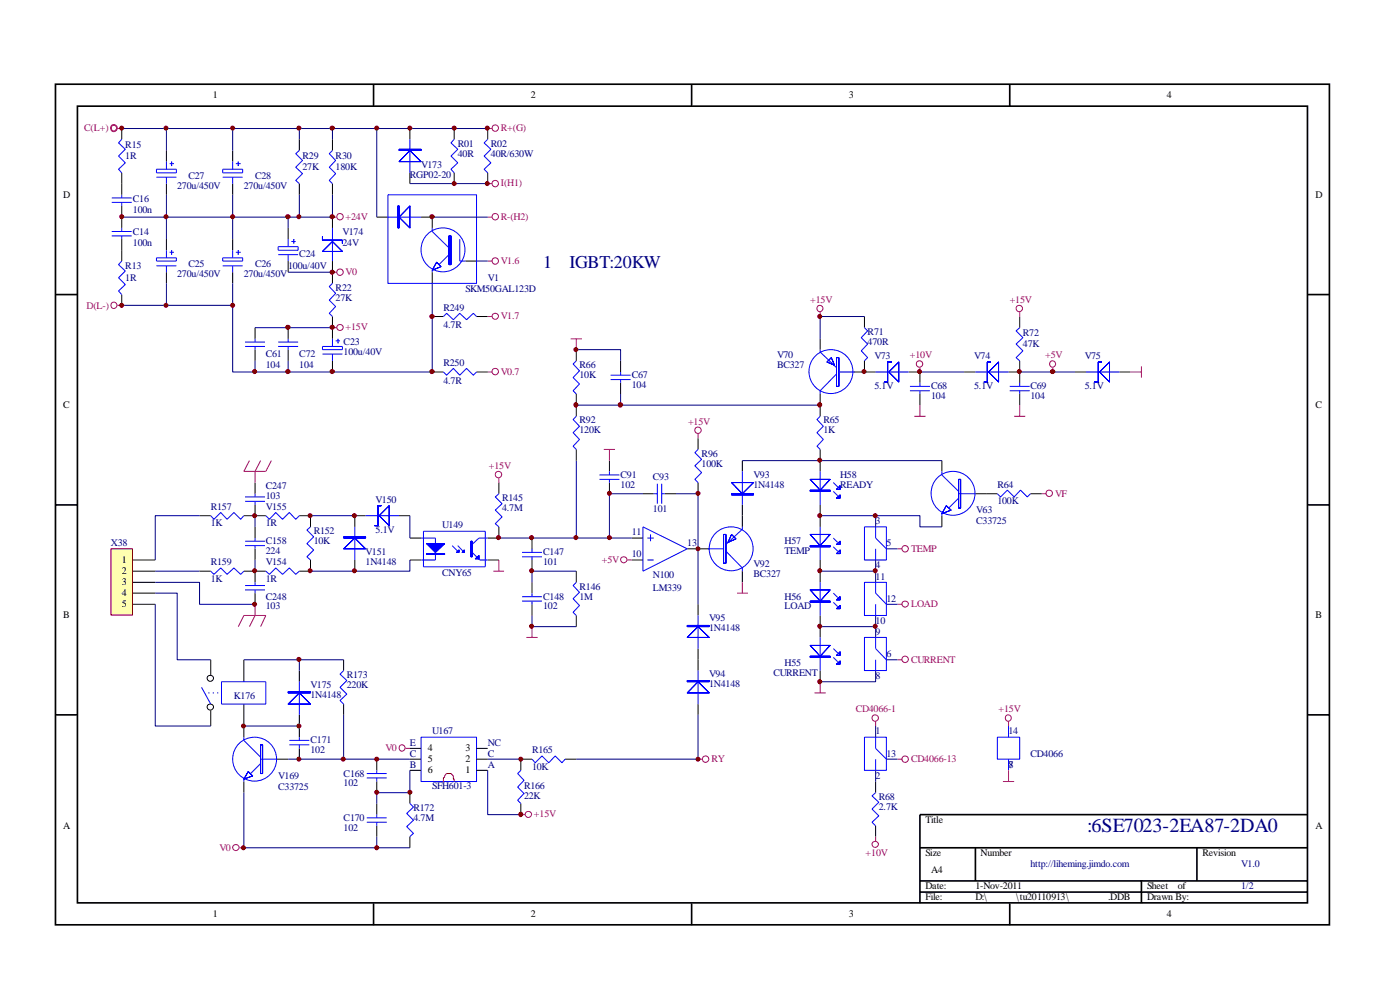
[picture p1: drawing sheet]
<svg xmlns="http://www.w3.org/2000/svg" width="297mm" height="210mm" viewBox="0 0 297 210" stroke-linecap="round" stroke-linejoin="round" font-family="sans-serif">
<g fill="none" stroke="#000" stroke-width=".35">
<path d="M11.8 17.9h270.2v178.3h-270.2zM79.2 17.9v4.6M146.7 17.9v4.6M214.2 17.9v4.6M16.4 22.5h261v169h-261zM11.8 62.5h4.6M277.5 62.5h4.6M11.8 107.1h4.6M277.5 107.1h4.6M11.8 151.6h4.6M277.5 151.6h4.6M195.2 179.8h82.3"/>
<path d="M206.9 179.8v7.1M253.9 179.8v7.1M277.5 172.8h-82.3v18.8M79.2 191.6v4.7M146.7 191.6v4.7M195.2 186.9h82.3M195.2 189.2h82.3M214.2 191.6v4.7M242.1 186.9v4.7"/>
</g>
<circle cx="24.1" cy="27.2" r=".66" fill="none" stroke="#a1006a" stroke-width=".35"/>
<g fill="none" stroke="#a1006a" stroke-width=".21">
<path d="M24.9 27.3h.9M103.5 27.3h.9M103.5 38.9h.9M70.5 57.7h1M70.5 46.1h1M103.5 46.1h.9M103.5 55.4h.9M24.9 64.8h.9M70.5 69.5h1M103.5 67.1h.9"/>
<circle cx="105.1" cy="38.9" r=".68"/>
<circle cx="105.1" cy="27.2" r=".68"/>
<circle cx="72.1" cy="46" r=".68"/>
<circle cx="72.1" cy="57.7" r=".68"/>
<circle cx="105.1" cy="46" r=".68"/>
<circle cx="105.1" cy="55.4" r=".68"/>
<circle cx="24.1" cy="64.7" r=".66"/>
<circle cx="72.2" cy="69.5" r=".66"/>
<circle cx="105.1" cy="67.1" r=".66"/>
</g>
<g fill="none" stroke="#000" stroke-width=".21">
<path d="M25.8 27.3v2.2M25.8 36.7v4.6M35.3 31.9v2.4M35.3 38.9v2.4M49.4 31.9v2.4M49.4 38.9v2.4M63.5 29.5v2.4M63.5 38.9v2.4M70.5 29.5v2.4M70.5 38.9v2.4M87 27.3v2.2M87 36.7v2.2"/>
<path d="M96.4 27.3v2.2M96.4 36.7v2.2M103.5 27.3v2.2M103.5 36.7v2.2M25.8 43.7v4.6M25.8 50.7v4.7M35.3 50.7v2.4M35.3 57.7v2.4M49.4 50.7v2.4M49.4 57.7v2.4M61.1 48.3v2.4M61.1 55.4v2.3"/>
<path d="M70.5 46.1v2.2M70.5 55.4v4.7M79.9 46.1h2.4M89.3 46.1h2.4v2.2M91.7 57.7v2.4M98.7 55.4h2.4M25.8 62.5v2.3M70.5 67.1v4.8M70.5 76.5v2.4M91.7 67.1h2.4M101.1 67.1h2.4"/>
</g>
<g fill="none" stroke="#00f" stroke-width=".21">
<path d="M25.8 29.5l-.7 .8 1.5 1.4-1.5 1.4 1.5 1.4-1.5 1.4 .7 .8M33.2 35.9h4.2v.8h-4.2zM33.2 37.6h4.2M35.3 34.3v1.6M35.3 37.6v1.3M36 34.7h.9M36.4 34.3v.9M47.2 37.6h4.3M47.2 35.9h4.3v.8h-4.3zM49.4 34.3v1.6M49.4 37.6v1.3M50 34.7h1.1"/>
<path d="M50.5 34.3v.9M63.5 31.9l-.8 .7 1.5 1.4-1.5 1.5 1.5 1.3-1.5 1.5 .8 .6M70.5 31.9l-.7 .7 1.4 1.4-1.4 1.5 1.4 1.3-1.4 1.5 .7 .6M87 29.5v7.2M96.4 29.5l-.7 .8 1.4 1.4-1.4 1.4 1.4 1.4-1.4 1.4 .7 .8M103.5 29.5l-.8 .8 1.4 1.4-1.4 1.4 1.4 1.4-1.4 1.4 .8 .8M23.7 49.1h4.2M23.7 50h4.2M23.7 42h4.2M23.7 42.9h4.2M25.8 55.4l-.7 .7 1.5 1.4-1.5 1.4 1.5 1.5-1.5 1.3 .7 .8M25.8 41.3v.7"/>
<path d="M25.8 42.9v.8M25.8 48.3v.8M25.8 50v.7M33.2 54.7h4.2v.7h-4.2zM33.2 56.4h4.2M35.3 53.1v1.6M35.3 56.4v1.3M36 53.5h.9M36.4 53.1v.9M47.2 56.4h4.3M47.2 54.7h4.3v.7h-4.3zM49.4 53.1v1.6"/>
<path d="M49.4 56.4v1.3M50 53.5h1.1M50.5 53.1v.9M59 52.3h4.2v.8h-4.2zM59 54h4.2M61.1 50.7v1.6M61.1 54v1.4M61.8 51.2h.9M62.3 50.7v.9M70.5 48.3v7.1M82.3 41.3h18.8v18.8h-18.8zM82.3 46.1h7"/>
<path d="M91.7 48.3v.8l3.5 3.5M91.7 57.3v.4M95.2 54l-2.1 2.1M97.5 50.7v4.7h1.2M68.4 73.5h4.2v.7h-4.2zM68.4 75.1h4.2M70.5 60.1l-.7 .7 1.4 1.4-1.4 1.5 1.4 1.3-1.4 1.5 .7 .6M70.5 71.9v1.6M70.5 75.1v1.4M71.2 72.3h.9M71.7 71.9v.9M94.1 67.1l.6-.6 1.5 1.3 1.3-1.3 1.5 1.3 1.4-1.3 .7 .6"/>
<circle cx="94" cy="53" r="4.7"/>
</g>
<g fill="none" stroke="#000080" stroke-width=".21">
<path d="M25.8 27.3h44.7v2.2M35.3 27.3v4.6M49.4 27.3v4.6M63.5 27.3v2.2M70.5 27.3h33M79.9 27.3v18.8M87 38.9h16.5M35.3 41.3v9.4M49.4 41.3v9.4M61.1 46.1v2.2M61.1 57.7h9.4M63.5 41.3v4.8"/>
<path d="M70.5 41.3v4.8h-44.7M91.7 46.1h11.8M101.1 55.4h2.4M35.3 60.1v4.7M49.4 60.1v4.7h-23.6M91.7 60.1v18.8h-42.3v-14.1"/>
</g>
<circle cx="63.4" cy="46" r=".42" fill="#800000" stroke="#800000" stroke-width=".21"/>
<g fill="#800000" stroke="#800000" stroke-width=".21">
<circle cx="35.2" cy="46" r=".42"/>
<circle cx="49.4" cy="46" r=".42"/>
<circle cx="35.2" cy="64.8" r=".42"/>
<circle cx="35.2" cy="27.2" r=".42"/>
<circle cx="49.4" cy="27.2" r=".42"/>
<circle cx="63.4" cy="27.2" r=".42"/>
<circle cx="25.8" cy="46" r=".42"/>
<circle cx="61.1" cy="46" r=".45"/>
<circle cx="70.5" cy="57.7" r=".45"/>
<circle cx="49.4" cy="64.8" r=".42"/>
<circle cx="70.5" cy="27.2" r=".45"/>
<circle cx="96.4" cy="27.2" r=".42"/>
<circle cx="87" cy="27.2" r=".42"/>
<circle cx="96.4" cy="38.9" r=".42"/>
<circle cx="70.5" cy="46" r=".45"/>
<circle cx="79.9" cy="27.2" r=".42"/>
<circle cx="70.5" cy="78.8" r=".45"/>
<circle cx="91.7" cy="67.1" r=".45"/>
<circle cx="91.7" cy="46" r=".45"/>
</g>
<g fill="#00f" stroke="#00f" stroke-width=".21">
<path d="M68.4 50.2v.8h4.2v.6v-.6h-4.2zM68.4 50.2v.8h4.2v.6v-.6h-4.2z" fill-rule="evenodd"/>
<path d="M70.5 51.2l2.1 2.1h-4.2zM70.5 51.2l2.1 2.1h-4.2z" fill-rule="evenodd"/>
<path d="M95.2 50v6.1h.5v-6.1zM95.2 50v6.1h.5v-6.1z" fill-rule="evenodd"/>
<path d="M92.6 55.6l1 1-1.9 .7zM92.6 55.6l1 1-1.9 .7z" fill-rule="evenodd"/>
<path d="M84.4 43.7v4.6h.3v-4.6zM84.4 43.7v4.6h.3v-4.6z" fill-rule="evenodd"/>
<path d="M87 43.7v4.6l-2.3-2.2zM87 43.7v4.6l-2.3-2.2z" fill-rule="evenodd"/>
<path d="M84.7 31.7v.2h4.6v-.2zM84.7 31.7v.2h4.6v-.2z" fill-rule="evenodd"/>
<path d="M87 31.9l2.3 2.4h-4.6zM87 31.9l2.3 2.4h-4.6z" fill-rule="evenodd"/>
</g>
<path d="M23.6 116.5h4.4v13.9h-4.4z" fill="#ffffb0"/>
<path d="M23.5 116.4h4.6v14.1h-4.6z" fill="none" stroke="#800000" stroke-width=".21"/>
<g fill="none" stroke="#000" stroke-width=".21">
<path d="M54.1 69.5v2.4M54.1 74.2v2.3M61.1 69.5v2.4M61.1 74.2v2.3M91.7 78.9h2.4M101.1 78.9h2.4M122.3 74.2v2.3M131.7 76.5v2.4M174 71.9v2.3M181 78.9h4.8M183.4 67.1v2.4M183.4 76.5v2.4"/>
<path d="M192.8 78.9h2.4v2.3M204.6 78.9h2.3M214 78.9h2.3M216.3 67.1v2.4M216.3 76.5v4.7M228.1 78.9h2.3M237.5 78.9h2.3M122.3 83.6v4.7M122.3 95.3v2.4M129.3 97.7v2.3M131.7 81.2v2.4M148.1 93v2.3"/>
<path d="M157.5 97.7v2.3M174 83.6v4.7M174 95.3v4.7M195.2 83.6v2.3M199.8 97.7v2.3M216.3 83.6v2.3M28.2 118.8h4.7M42.3 109.4h2.4M51.7 109.4h4.7M54.1 102.4v2.3M54.1 107.1v2.3M54.1 111.8v2.3"/>
<path d="M54.1 116.4v2.4M63.5 109.4h2.4v2.4M65.9 118.8v2.4h-2.4M75.3 118.8v2.4M77.6 109.4h-2.3v2.4M84.7 109.4h2.3M87 118.8h2.3M87 114.1h2.3M103.5 118.8h2.3M105.8 111.8v2.3h-2.3M105.8 102.4v2.3M112.9 114.1v2.3"/>
<path d="M112.9 118.8v2.4M129.3 102.4v2.3M134 118.8h2.4M134 114.1h2.4M136.4 104.7h2.3M141.1 104.7h2.3M145.8 116.4h4.7M148.1 102.4v2.3M157.5 107.1v4.7M174 107.1v4.7M174 118.8v4.7M199.8 109.4v2.4"/>
<path d="M206.9 104.7h4.7M218.6 104.7h2.4M28.2 121.2h4.7M28.2 123.5h4.7M28.2 125.8h4.7M28.2 128.2h4.7M42.3 121.2h2.4M44.7 140v3.3M51.7 121.2h4.7M51.7 140v4.6M54.1 121.2v2.3M54.1 125.8v2.4"/>
<path d="M72.9 140v2.2M112.9 123.5v2.3M112.9 128.2v2.4M122.3 121.2v2.3M122.3 130.6v2.3M148.1 128.2v2.4M148.1 137.6v4.6M157.5 121.2v2.3M174 130.6v4.6M44.7 150.7v3.3M51.7 149.4v7M63.5 142.2v2.4"/>
<path d="M63.5 151.6v4.8M63.5 158.7v2.3M72.9 149.4v2.2M87 158.7h2.3M101.1 158.7h2.4M148.1 149.4v2.2M174 142.2v2.4M51.7 165.8v2.3M58.8 161h2.3M79.9 161v2.4M79.9 165.8v2.3M79.9 170.4v2.4"/>
<path d="M79.9 175.2v2.3M87 163.4h2.3M87 161h2.3M87 168.1v2.3M87 177.5v2.3M101.1 163.4h2.4M101.1 161h2.4M110.5 170.4v2.4M112.9 161h-2.4v2.4M119.9 161h2.4M185.8 165.8v2.3M185.8 175.2v2.3"/>
<circle cx="44.6" cy="143.9" r=".66"/>
<circle cx="44.6" cy="150" r=".66"/>
</g>
<g fill="none" stroke="#00f" stroke-width=".21">
<path d="M52 72.6h4.2M52 73.5h4.2M54.1 71.9v.7M54.1 73.5v.7M59 72.6h4.2M59 73.5h4.2M61.1 71.9v.7M61.1 73.5v.7M94.1 78.9l.6 .7 1.5-1.5 1.3 1.5 1.5-1.5 1.4 1.5 .7-.7M122.3 76.5l-.7 .7 1.3 1.5-1.3 1.4 1.3 1.3-1.3 1.5 .7 .7M129.5 79.6h4.3M131.7 78.9v.7"/>
<path d="M174 74.2v.5l3.5 3.3M177.5 79.3l-3.5 3.6v.7M178 78.9h3.3M183.4 69.5l.7 .7-1.4 1.4 1.4 1.4-1.4 1.4 1.4 1.5-.7 .6M185.8 78.9h7M206.9 78.9h7.1M216.3 69.5l-.7 .7 1.4 1.4-1.4 1.4 1.4 1.4-1.4 1.5 .7 .6M230.4 78.9h7.1M122.3 88.3l-.7 .7 1.3 1.4-1.3 1.4 1.3 1.4-1.3 1.5 .7 .6M129.3 100v.8M129.5 80.5h4.3M131.7 80.5v.7"/>
<path d="M148.1 95.3l-.7 .7 1.4 1.5-1.4 1.3 1.4 1.4-1.4 1.5 .7 .7M157.5 100v7.1M174 88.3l-.7 .7 1.4 1.4-1.4 1.4 1.4 1.4-1.4 1.5 .7 .6M174 100v7.1M193 82h4.3M193 82.9h4.3M195.2 81.2v.8M195.2 82.9v.7M199.8 100v.8l3.6 3.4M214.2 82h4.2M214.2 82.9h4.2M216.3 81.2v.8"/>
<path d="M216.3 82.9v.7M44.7 109.4l.7 .8 1.4-1.5 1.4 1.5 1.4-1.5 1.5 1.5 .6-.8M52 114.8h4.2M52 115.7h4.2M52 105.4h4.2M52 106.3h4.2M54.1 104.7v.7M54.1 106.3v.8M54.1 114.1v.7M54.1 115.7v.7M56.4 109.4l.7 .8 1.4-1.5 1.4 1.5 1.5-1.5 1.3 1.5 .8-.8M65.9 111.8l-.8 .6 1.4 1.5-1.4 1.4 1.4 1.4-1.4 1.4 .8 .7"/>
<path d="M75.3 111.8v7M77.6 109.4h7.1M89.3 114.1h3.1v4.7h-3.1M89.8 112.7h13.2v7.5h-13.2zM95.9 115.7l1.5 1.5M97.1 115.7l1.4 1.5M100.2 117.2l1.6 1.6h1.7M103.5 114.1h-1.9l-1.4 1.4M105.8 104.7l-.7 .7 1.4 1.4-1.4 1.4 1.4 1.4-1.4 1.5 .7 .7M110.7 117.2h4.3M110.7 118.1h4.3M112.9 116.4v.8"/>
<path d="M112.9 118.1v.7M127.2 100.8h4.2M127.2 101.7h4.2M129.3 101.7v.7M136.4 111.8l9.4 4.6-9.4 4.8zM137.3 118.8h1.4M137.3 114.1h1.4M138 113.4v1.4M138.7 104.7h.7M139.4 102.6v4.2M140.4 104.7h.7M140.4 102.6v4.2"/>
<path d="M150.2 116.4h3.3M154 116.9l3.5 3.6v.7M157.5 111.8v.5l-3.5 3.2M174 111.8v7M176.8 104.2l.9 1M176.8 102.4l.9 .9M176.8 116l.9 .9M176.8 114.1l.9 1M183.4 111.8h4.6v7h-4.6zM185.8 111.8v2.3l2.2 2.3M185.8 116.4v2.4M199.8 109v.4"/>
<path d="M203.4 104.7h3.5M203.4 105.7l-2.1 2.1M211.6 104.7l.7 .7 1.4-1.4 1.4 1.4 1.4-1.4 1.4 1.4 .7-.7M44.7 121.2l.7 .6 1.4-1.3 1.4 1.3 1.4-1.3 1.5 1.3 .6-.6M52 124.2h4.2M52 125.1h4.2M54.1 123.5v.7M54.1 125.1v.7M56.4 121.2l.7 .6 1.4-1.3 1.4 1.3 1.5-1.3 1.3 1.3 .8-.6M110.7 126.6h4.3M110.7 127.5h4.3M112.9 125.8v.8"/>
<path d="M112.9 127.5v.7M122.3 123.5l-.7 .7 1.3 1.4-1.3 1.4 1.3 1.4-1.3 1.5 .7 .7M148.1 130.6v7M174 123.5v7.1M174 135.2v7M176.8 127.8l.9 .9M176.8 125.8l.9 .9M176.8 139.4l.9 1M176.8 137.6l.9 .9M183.4 123.5h4.6v7.1h-4.6zM183.4 135.2h4.6v7h-4.6zM185.8 123.5v2.3l2.2 2.4"/>
<path d="M185.8 128.2v2.4M185.8 135.2v2.4l2.2 2.4M185.8 140v2.2M42.8 145.8l1.9 3.6M44.2 147h.2M45.1 147h.3M46.1 147h.2M47 144.6h9.4v4.8h-9.4zM51.7 156.4v.7l3.6 3.5M61.4 157.1h4.2M61.4 158h4.2M63.5 144.6v7"/>
<path d="M63.5 156.4v.7M63.5 158v.7M72.9 142.2l-.8 .8 1.5 1.4-1.5 1.4 1.5 1.4-1.5 1.4 .8 .8M89.3 156.4h11.8v9.4h-11.8zM148.1 142.2v7.2M183.4 156.4h4.6v7h-4.6zM185.8 156.4v2.3l2.2 2.3M211.6 156.4h4.7v4.6h-4.7zM214 154v2.4M51.7 165.3v.5M55.3 162l-2.1 2.1M55.3 161h3.5"/>
<path d="M77.8 173.5h4.2M77.8 174.4h4.2M77.8 164.1h4.2M77.8 165h4.2M79.9 163.4v.7M79.9 165v.8M79.9 172.8v.7M79.9 174.4v.8M87 170.4l.7 .8-1.4 1.4 1.4 1.4-1.4 1.3 1.4 1.5-.7 .7M110.5 163.4l-.7 .7 1.4 1.4-1.4 1.5 1.4 1.3-1.4 1.5 .7 .6M112.9 161l.6 .8 1.5-1.4 1.4 1.4 1.4-1.4 1.4 1.4 .7-.8M185.8 168.1l-.8 .7 1.4 1.4-1.4 1.4 1.4 1.5-1.4 1.3 .8 .8"/>
<path d="M185.8 161v2.4M214 161v2.4"/>
<circle cx="176.3" cy="78.8" r="4.7"/>
<circle cx="155.1" cy="116.4" r="4.7"/>
<circle cx="202.2" cy="104.6" r="4.7"/>
<circle cx="54" cy="161" r="4.7"/>
</g>
<path d="M90.5 115.3h3.8l-1.9 1.9zM90.5 115.3h3.8l-1.9 1.9z" fill="#00f" stroke="#00f" stroke-width=".21"/>
<g fill="#00f" stroke="#00f" stroke-width=".21">
<path d="M90.5 117.4h3.8v.2h-3.8zM90.5 117.4h3.8v.2h-3.8z" fill-rule="evenodd"/>
<path d="M98.5 116.7l-.5 .5h.5zM98.5 116.7l-.5 .5h.5z" fill-rule="evenodd"/>
<path d="M96.9 117.2h.5v-.5zM96.9 117.2h.5v-.5z" fill-rule="evenodd"/>
<path d="M99.9 114.8v3.3h.3v-3.3zM99.9 114.8v3.3h.3v-3.3z" fill-rule="evenodd"/>
<path d="M100.8 118.5l.8-.6v.6zM100.8 118.5l.8-.6v.6z" fill-rule="evenodd"/>
<path d="M80.2 107.3h.7h-.7v4.2h-.7h.7zM80.2 107.3h.7h-.7v4.2h-.7h.7z" fill-rule="evenodd"/>
<path d="M80.4 109.4l2.1-2.1v4.2zM80.4 109.4l2.1-2.1v4.2z" fill-rule="evenodd"/>
<path d="M72.9 113.9v.2h4.7v-.2zM72.9 113.9v.2h4.7v-.2z" fill-rule="evenodd"/>
<path d="M72.9 116.4l2.4-2.3 2.3 2.3zM72.9 116.4l2.4-2.3 2.3 2.3z" fill-rule="evenodd"/>
<path d="M55.3 158v6.1h.4v-6.1zM55.3 158v6.1h.4v-6.1z" fill-rule="evenodd"/>
<path d="M52.7 163.7l.9 .9-1.9 .7zM52.7 163.7l.9 .9-1.9 .7z" fill-rule="evenodd"/>
<path d="M61.1 146.7v.3h4.8v-.3zM61.1 146.7v.3h4.8v-.3z" fill-rule="evenodd"/>
<path d="M63.5 147l2.4 2.4h-4.8zM63.5 147l2.4 2.4h-4.8z" fill-rule="evenodd"/>
<path d="M153.5 113.4v6.1h.5v-6.1zM153.5 113.4v6.1h.5v-6.1z" fill-rule="evenodd"/>
<path d="M155.2 113.4l.9 .9-1.7 .8zM155.2 113.4l.9 .9-1.7 .8z" fill-rule="evenodd"/>
<path d="M145.8 132.7v.2h4.7v-.2zM145.8 132.7v.2h4.7v-.2z" fill-rule="evenodd"/>
<path d="M145.8 135.2l2.3-2.3 2.4 2.3zM145.8 135.2l2.3-2.3 2.4 2.3z" fill-rule="evenodd"/>
<path d="M145.8 144.4v.2h4.7v-.2zM145.8 144.4v.2h4.7v-.2z" fill-rule="evenodd"/>
<path d="M148.1 144.6l2.4 2.4h-4.7zM148.1 144.6l2.4 2.4h-4.7z" fill-rule="evenodd"/>
<path d="M155.2 104.7v.3h4.7v-.3zM155.2 104.7v.3h4.7v-.3z" fill-rule="evenodd"/>
<path d="M155.2 102.4h4.7l-2.4 2.3zM155.2 102.4h4.7l-2.4 2.3z" fill-rule="evenodd"/>
<path d="M171.9 101.7h4.2l-2.1 2.3zM171.9 101.7h4.2l-2.1 2.3z" fill-rule="evenodd"/>
<path d="M171.9 104h4.2v.2h-4.2zM171.9 104h4.2v.2h-4.2z" fill-rule="evenodd"/>
<path d="M177.5 105.7l.7-.7v.7zM177.5 105.7l.7-.7v.7z" fill-rule="evenodd"/>
<path d="M177.5 103.8l.7-.8v.8zM177.5 103.8l.7-.8v.8z" fill-rule="evenodd"/>
<path d="M171.9 113.4h4.2l-2.1 2.3zM171.9 113.4h4.2l-2.1 2.3z" fill-rule="evenodd"/>
<path d="M171.9 115.7h4.2v.3h-4.2zM171.9 115.7h4.2v.3h-4.2z" fill-rule="evenodd"/>
<path d="M178.2 116.7v.7h-.7zM178.2 116.7v.7h-.7z" fill-rule="evenodd"/>
<path d="M177.5 115.5l.7-.7v.7zM177.5 115.5l.7-.7v.7z" fill-rule="evenodd"/>
<path d="M171.9 125.1h4.2l-2.1 2.4zM171.9 125.1h4.2l-2.1 2.4z" fill-rule="evenodd"/>
<path d="M171.9 127.5h4.2v.3h-4.2zM171.9 127.5h4.2v.3h-4.2z" fill-rule="evenodd"/>
<path d="M177.5 129.1l.7-.7v.7zM177.5 129.1l.7-.7v.7z" fill-rule="evenodd"/>
<path d="M177.5 127.3l.7-.7v.7zM177.5 127.3l.7-.7v.7z" fill-rule="evenodd"/>
<path d="M171.9 136.9h4.2l-2.1 2.3zM171.9 136.9h4.2l-2.1 2.3z" fill-rule="evenodd"/>
<path d="M171.9 139.2h4.2v.2h-4.2zM171.9 139.2h4.2v.2h-4.2z" fill-rule="evenodd"/>
<path d="M177.5 140.9l.7-.7v.7zM177.5 140.9l.7-.7v.7z" fill-rule="evenodd"/>
<path d="M178.2 138.3v.7h-.7zM178.2 138.3v.7h-.7z" fill-rule="evenodd"/>
<path d="M177.5 75.9v6.1h.5v-6.1zM177.5 75.9v6.1h.5v-6.1z" fill-rule="evenodd"/>
<path d="M175.4 76.8l1.6 .7-.6-1.6zM175.4 76.8l1.6 .7-.6-1.6z" fill-rule="evenodd"/>
<path d="M188.3 76.8h.8h-.8v4.2h-.7h.7zM188.3 76.8h.8h-.8v4.2h-.7h.7z" fill-rule="evenodd"/>
<path d="M188.6 78.9l2.1-2.1v4.2zM188.6 78.9l2.1-2.1v4.2z" fill-rule="evenodd"/>
<path d="M209.5 76.8h.6h-.6v4.2h-.7h.7zM209.5 76.8h.6h-.6v4.2h-.7h.7z" fill-rule="evenodd"/>
<path d="M209.7 78.9l2.1-2.1v4.2zM209.7 78.9l2.1-2.1v4.2z" fill-rule="evenodd"/>
<path d="M233 76.8h.7h-.7v4.2h-.8h.8zM233 76.8h.7h-.7v4.2h-.8h.8z" fill-rule="evenodd"/>
<path d="M233.3 78.9l2.1-2.1v4.2zM233.3 78.9l2.1-2.1v4.2z" fill-rule="evenodd"/>
<path d="M203.4 101.7v6.1h.4v-6.1zM203.4 101.7v6.1h.4v-6.1z" fill-rule="evenodd"/>
<path d="M200.7 107.3l1.1 .9-2 .8zM200.7 107.3l1.1 .9-2 .8z" fill-rule="evenodd"/>
</g>
<g fill="none" stroke="#000080" stroke-width=".21">
<path d="M54.1 76.5v2.4M54.1 69.5h16.4M61.1 76.5v2.4M122.3 74.2h9.4v2.3M183.4 67.1h-9.4v4.8M195.2 78.9h9.4M216.3 78.9h11.8M122.3 85.9h51.7M122.3 97.7v16.4M131.7 83.6v2.3M157.5 97.7h42.3M42.3 109.4h-9.4v9.4"/>
<path d="M54.1 109.4v2.4M54.1 118.8v2.4M65.9 109.4h9.4M87 118.8v2.4h-21.1M87 109.4v4.7M105.8 114.1h23.5M136.4 104.7h-7.1v9.4h4.7M143.4 104.7h4.7v23.5M174 109.4h11.8M185.8 109.4h9.4v2.4h4.6M185.8 109.4v2.4M185.8 118.8v4.7"/>
<path d="M188 116.4h2.4M32.9 123.5h9.4v4.7h11.8M32.9 125.8h4.7v14.2h7.1M32.9 128.2v25.8h11.8M32.9 121.2h9.4M51.7 140h11.8v2.2M63.5 140h9.4M112.9 130.6v2.3h9.4M122.3 121.2h-9.4v2.3M174 121.2h11.8M174 132.9h11.8M185.8 130.6v4.6"/>
<path d="M188 140h2.4M188 128.2h2.4M51.7 154h11.8M72.9 151.6v9.4M148.1 151.6v9.4h-25.8M185.8 142.2v2.4h-11.8M185.8 154v2.4M51.7 168.1v11.7h35.3M61.1 161h25.9M79.9 177.5v2.3M87 163.4v4.7h-7.1v2.3M103.5 163.4v9.4h7"/>
<path d="M103.5 161h7M185.8 163.4v2.4M188 161h2.4"/>
</g>
<g fill="none" stroke="#a1006a" stroke-width=".21">
<path d="M103.5 78.9h.9M121.1 71.9h2.3M122.3 71.9v2.3M174 66.2v.9M195.2 78v.9M216.3 66.2v.9M223.4 78v.9M239.8 78.9h2.3M242.1 77.7v2.4M52.9 97.7l-1.2 2.3h4.7l1.2-2.3M55.3 97.7l-1.2 2.3v2.4M128.1 95.3h2.4"/>
<path d="M129.3 95.3v2.4M148.1 92v1M194 88.3h2.3M195.2 85.9v2.4M215.1 88.3h2.4M216.3 85.9v2.4M105.8 101.4v1M105.8 118.8v2.4M133.1 118.8h.9M190.4 116.4h.9M221 104.7h.9M50.5 132.9l1.2-2.3h4.7l-1.1 2.3"/>
<path d="M54.1 128.2v2.4l-1.2 2.3M104.6 121.2h2.3M111.7 135.2h2.3M112.9 132.9v2.3M156.4 125.8h2.3M157.5 123.5v2.3M190.4 128.2h.9M190.4 140h.9M86 158.7h1M172.8 147h2.4M174 144.6v2.4M185.8 153.1v.9"/>
<path d="M214 153.1v.9M50.8 179.8h.9M110.5 172.8h.9M148.1 161h.9M185.8 177.5v1M190.4 161h.9M212.8 165.8h2.3M214 163.4v2.4"/>
<circle cx="105.1" cy="78.8" r=".68"/>
<circle cx="173.9" cy="65.4" r=".66"/>
<circle cx="195.1" cy="77.2" r=".68"/>
<circle cx="216.2" cy="65.4" r=".68"/>
<circle cx="223.3" cy="77.2" r=".66"/>
<circle cx="148.1" cy="91.3" r=".68"/>
<circle cx="105.7" cy="100.7" r=".68"/>
<circle cx="132.3" cy="118.7" r=".66"/>
<circle cx="192" cy="116.4" r=".68"/>
<circle cx="222.6" cy="104.6" r=".68"/>
<circle cx="192" cy="139.9" r=".68"/>
<circle cx="192" cy="128.1" r=".66"/>
<circle cx="85.3" cy="158.6" r=".66"/>
<circle cx="185.7" cy="152.3" r=".68"/>
<circle cx="213.9" cy="152.3" r=".66"/>
<circle cx="50.1" cy="179.8" r=".66"/>
<circle cx="112.1" cy="172.8" r=".66"/>
<circle cx="149.7" cy="161" r=".68"/>
<circle cx="185.7" cy="179.1" r=".66"/>
<circle cx="192" cy="161" r=".68"/>
</g>
<path d="M94.1 165.8v-.8l.2-.2a.99 .99 0 0 1 .9-.8 .99 .99 0 0 1 1 .6l.2 1.2" fill="none" stroke="#f00" stroke-width=".21"/>
<g fill="#800000" stroke="#800000" stroke-width=".21">
<circle cx="70.5" cy="69.4" r=".45"/>
<circle cx="61.1" cy="69.4" r=".45"/>
<circle cx="54" cy="78.8" r=".42"/>
<circle cx="61.1" cy="78.8" r=".45"/>
<circle cx="91.7" cy="78.8" r=".45"/>
<circle cx="105.7" cy="114" r=".42"/>
<circle cx="75.2" cy="109.4" r=".42"/>
<circle cx="75.2" cy="121.1" r=".42"/>
<circle cx="65.8" cy="121.1" r=".42"/>
<circle cx="65.8" cy="109.4" r=".42"/>
<circle cx="54" cy="109.4" r=".42"/>
<circle cx="54" cy="121.1" r=".42"/>
<circle cx="54" cy="128.2" r=".42"/>
<circle cx="112.8" cy="121.1" r=".42"/>
<circle cx="112.8" cy="114" r=".42"/>
<circle cx="112.8" cy="132.8" r=".42"/>
<circle cx="51.6" cy="154" r=".42"/>
<circle cx="87" cy="168.1" r=".42"/>
<circle cx="110.5" cy="161" r=".42"/>
<circle cx="110.5" cy="172.8" r=".45"/>
<circle cx="63.4" cy="154" r=".42"/>
<circle cx="63.4" cy="139.9" r=".42"/>
<circle cx="63.4" cy="161" r=".42"/>
<circle cx="72.8" cy="161" r=".42"/>
<circle cx="79.9" cy="168.1" r=".42"/>
<circle cx="79.9" cy="161" r=".42"/>
<circle cx="51.6" cy="179.8" r=".42"/>
<circle cx="79.9" cy="179.8" r=".42"/>
<circle cx="148.1" cy="116.4" r=".42"/>
<circle cx="129.3" cy="104.6" r=".42"/>
<circle cx="129.3" cy="114" r=".42"/>
<circle cx="148.1" cy="104.6" r=".42"/>
<circle cx="122.2" cy="114" r=".42"/>
<circle cx="148.1" cy="161" r=".42"/>
<circle cx="173.9" cy="97.6" r=".42"/>
<circle cx="173.9" cy="109.4" r=".42"/>
<circle cx="173.9" cy="121.1" r=".42"/>
<circle cx="173.9" cy="132.8" r=".42"/>
<circle cx="173.9" cy="144.6" r=".42"/>
<circle cx="185.7" cy="121.1" r=".42"/>
<circle cx="185.7" cy="132.8" r=".42"/>
<circle cx="173.9" cy="85.9" r=".45"/>
<circle cx="183.3" cy="78.8" r=".42"/>
<circle cx="173.9" cy="67.1" r=".42"/>
<circle cx="216.2" cy="78.8" r=".42"/>
<circle cx="195.1" cy="78.8" r=".42"/>
<circle cx="223.3" cy="78.8" r=".45"/>
<circle cx="122.2" cy="85.9" r=".45"/>
<circle cx="122.2" cy="74.2" r=".42"/>
<circle cx="131.6" cy="85.9" r=".48"/>
<circle cx="103.4" cy="27.2" r=".42"/>
<circle cx="103.4" cy="38.9" r=".42"/>
<circle cx="25.8" cy="27.2" r=".42"/>
<circle cx="25.8" cy="64.8" r=".42"/>
<circle cx="185.7" cy="109.4" r=".42"/>
</g>
<text font-size="4.2" fill="#000080" x="230.6" y="176.4">:6SE7023-2EA87-2DA0</text>
<g font-size="3.8" fill="#000080">
<text x="115.2" y="56.8">1</text>
<text x="120.8" y="56.8">IGBT:20KW</text>
</g>
<g font-size="2.1">
<text x="45.1" y="20.8">1</text>
<text x="112.6" y="20.8">2</text>
<text x="180.1" y="20.8">3</text>
<text x="247.6" y="20.8">4</text>
<text x="13.4" y="41.9">D</text>
<text x="279.1" y="41.9">D</text>
<text x="13.4" y="86.5">C</text>
<text x="279.1" y="86.5">C</text>
<text x="25.8" y="119.4">1</text>
<text x="25.8" y="121.8">2</text>
<text x="25.8" y="124.1">3</text>
<text x="13.4" y="131.1">B</text>
<text x="25.8" y="126.5">4</text>
<text x="25.8" y="128.8">5</text>
<text x="279.1" y="131.1">B</text>
<text x="90.8" y="159.3">4</text>
<text x="90.8" y="161.6">5</text>
<text x="98.7" y="161.6">2</text>
<text x="98.7" y="159.3">3</text>
<text x="90.8" y="164">6</text>
<text x="98.7" y="164">1</text>
<text x="13.4" y="175.8">A</text>
<text x="196.3" y="174.6">Title</text>
<text x="279.1" y="175.8">A</text>
<text x="196.3" y="181.6">Size</text>
<text x="197.5" y="185.2">A4</text>
<text x="208" y="181.6">Number</text>
<text x="255.1" y="181.6">Revision</text>
<text x="196.3" y="188.6">Date:</text>
<text x="196.3" y="191">File:</text>
<text x="206.9" y="188.6">1-Nov-2011</text>
<text x="206.9" y="191">D:\</text>
<text x="215.6" y="191">\tu20110913\</text>
<text x="235.1" y="191">.DDB</text>
<text x="243.3" y="188.6">Sheet</text>
<text x="243.3" y="191">Drawn By:</text>
<text x="249.9" y="188.6">of</text>
<text x="45.1" y="194.6">1</text>
<text x="112.6" y="194.6">2</text>
<text x="180.1" y="194.6">3</text>
<text x="247.6" y="194.6">4</text>
</g>
<g font-size="2.1" fill="#a1006a">
<text x="17.9" y="27.9">C(L+)</text>
<text x="106.3" y="27.9">R+(G)</text>
<text x="106.3" y="39.5">I(H1)</text>
<text x="73.3" y="46.7">+24V</text>
<text x="106.3" y="46.7">R-(H2)</text>
<text x="73.3" y="58.3">V0</text>
<text x="106.3" y="56">V1.6</text>
<text x="18.4" y="65.4">D(L-)</text>
<text x="171.9" y="64.3">+15V</text>
<text x="214.2" y="64.3">+15V</text>
<text x="73.3" y="70.1">+15V</text>
<text x="106.3" y="67.7">V1.7</text>
<text x="193" y="75.9">+10V</text>
<text x="221.7" y="75.9">+5V</text>
<text x="106.3" y="79.5">V0.7</text>
<text x="146" y="90.1">+15V</text>
<text x="103.7" y="99.5">+15V</text>
<text x="223.9" y="105.3">VF</text>
<text x="127.7" y="119.4">+5V</text>
<text x="193.3" y="117.1">TEMP</text>
<text x="193.3" y="128.8">LOAD</text>
<text x="193.3" y="140.5">CURRENT</text>
<text x="181.5" y="151.1">CD4066-1</text>
<text x="211.8" y="151.1">+15V</text>
<text x="81.8" y="159.3">V0</text>
<text x="151" y="161.6">RY</text>
<text x="193.3" y="161.6">CD4066-13</text>
<text x="113.3" y="173.4">+15V</text>
<text x="46.6" y="180.4">V0</text>
<text x="183.6" y="181.6">+10V</text>
</g>
<g font-size="2.1" fill="#000080">
<text x="26.6" y="31.3">R15</text>
<text x="26.6" y="33.7">1R</text>
<text x="64.2" y="33.7">R29</text>
<text x="71.2" y="33.7">R30</text>
<text x="89.3" y="35.6">V173</text>
<text x="97.1" y="31.2">R01</text>
<text x="97.1" y="33.3">40R</text>
<text x="104.1" y="31.2">R02</text>
<text x="104.1" y="33.3">40R/630W</text>
<text x="37.6" y="40">270u/450V</text>
<text x="40" y="37.9">C27</text>
<text x="51.7" y="40">270u/450V</text>
<text x="54.1" y="37.9">C28</text>
<text x="64.2" y="36.1">27K</text>
<text x="71.2" y="36.1">180K</text>
<text x="87" y="37.7">RGP02-20</text>
<text x="28.2" y="42.8">C16</text>
<text x="28.2" y="45.2">100n</text>
<text x="28.2" y="49.9">C14</text>
<text x="28.2" y="52.2">100n</text>
<text x="72.6" y="49.9">V174</text>
<text x="72.6" y="52.2">24V</text>
<text x="26.6" y="57.1">R13</text>
<text x="26.6" y="59.5">1R</text>
<text x="37.6" y="58.8">270u/450V</text>
<text x="40" y="56.7">C25</text>
<text x="51.7" y="58.8">270u/450V</text>
<text x="54.1" y="56.7">C26</text>
<text x="61.1" y="57">100u/40V</text>
<text x="63.5" y="54.6">C24</text>
<text x="103.5" y="59.5">V1</text>
<text x="71.2" y="61.6">R22</text>
<text x="71.2" y="63.8">27K</text>
<text x="94.1" y="65.9">R249</text>
<text x="98.7" y="61.9">SKM50GAL123D</text>
<text x="94.1" y="69.6">4.7R</text>
<text x="184.1" y="71">R71</text>
<text x="217" y="71.3">R72</text>
<text x="56.4" y="75.8">C61</text>
<text x="63.5" y="75.8">C72</text>
<text x="72.9" y="73.2">C23</text>
<text x="72.9" y="75.3">100u/40V</text>
<text x="94.1" y="77.6">R250</text>
<text x="164.8" y="75.9">V70</text>
<text x="184.1" y="73.2">470R</text>
<text x="185.5" y="76.2">V73</text>
<text x="206.7" y="76.2">V74</text>
<text x="217" y="73.7">47K</text>
<text x="230.1" y="76.2">V75</text>
<text x="56.4" y="78.1">104</text>
<text x="63.5" y="78.1">104</text>
<text x="94.1" y="81.4">4.7R</text>
<text x="122.9" y="78.1">R66</text>
<text x="122.9" y="80.2">10K</text>
<text x="134" y="80.2">C67</text>
<text x="134" y="82.3">104</text>
<text x="164.8" y="78.1">BC327</text>
<text x="185.5" y="82.5">5.1V</text>
<text x="197.5" y="82.5">C68</text>
<text x="206.7" y="82.5">5.1V</text>
<text x="218.6" y="82.5">C69</text>
<text x="230.1" y="82.5">5.1V</text>
<text x="122.9" y="89.8">R92</text>
<text x="174.7" y="89.8">R65</text>
<text x="197.5" y="84.7">104</text>
<text x="218.6" y="84.7">104</text>
<text x="122.9" y="91.9">120K</text>
<text x="174.7" y="91.9">1K</text>
<text x="131.7" y="101.3">C91</text>
<text x="138.5" y="101.8">C93</text>
<text x="148.8" y="96.9">R96</text>
<text x="148.8" y="99">100K</text>
<text x="159.9" y="101.3">V93</text>
<text x="178.2" y="101.3">H58</text>
<text x="56.4" y="103.7">C247</text>
<text x="56.4" y="105.7">103</text>
<text x="79.7" y="106.8">V150</text>
<text x="106.5" y="106.3">R145</text>
<text x="131.7" y="103.5">102</text>
<text x="159.9" y="103.5">1N4148</text>
<text x="178.2" y="103.5">READY</text>
<text x="211.6" y="103.5">R64</text>
<text x="211.6" y="106.9">100K</text>
<text x="44.7" y="108.1">R157</text>
<text x="44.7" y="111.7">1K</text>
<text x="56.4" y="108.1">V155</text>
<text x="56.4" y="111.7">1R</text>
<text x="66.5" y="113.3">R152</text>
<text x="79.7" y="113">5.1V</text>
<text x="93.8" y="111.9">U149</text>
<text x="106.5" y="108.4">4.7M</text>
<text x="134" y="113.5">11</text>
<text x="138.5" y="108.6">101</text>
<text x="185.8" y="111.2">3</text>
<text x="207.1" y="108.9">V63</text>
<text x="207.1" y="111.2">C33725</text>
<text x="23.5" y="115.9">X38</text>
<text x="44.7" y="119.9">R159</text>
<text x="56.4" y="119.9">V154</text>
<text x="56.4" y="115.4">C158</text>
<text x="56.4" y="117.5">224</text>
<text x="66.5" y="115.4">10K</text>
<text x="77.6" y="117.8">V151</text>
<text x="77.6" y="119.9">1N4148</text>
<text x="115.2" y="117.8">C147</text>
<text x="115.2" y="119.9">101</text>
<text x="134" y="118.2">10</text>
<text x="145.8" y="115.9">13</text>
<text x="166.5" y="115.4">H57</text>
<text x="166.5" y="117.5">TEMP</text>
<text x="188" y="115.9">5</text>
<text x="44.7" y="123.4">1K</text>
<text x="56.4" y="123.4">1R</text>
<text x="93.8" y="122.3">CNY65</text>
<text x="122.9" y="125.1">R146</text>
<text x="138.5" y="122.7">N100</text>
<text x="138.5" y="125.3">LM339</text>
<text x="159.9" y="120.3">V92</text>
<text x="159.9" y="122.4">BC327</text>
<text x="185.8" y="120.6">4</text>
<text x="185.8" y="122.9">11</text>
<text x="56.4" y="127.2">C248</text>
<text x="56.4" y="129.3">103</text>
<text x="115.2" y="127.2">C148</text>
<text x="115.2" y="129.3">102</text>
<text x="122.9" y="127.2">1M</text>
<text x="150.5" y="131.8">V95</text>
<text x="166.5" y="127.2">H56</text>
<text x="166.5" y="129.3">LOAD</text>
<text x="188" y="127.6">12</text>
<text x="150.5" y="133.9">1N4148</text>
<text x="185.8" y="132.3">10</text>
<text x="185.8" y="134.7">9</text>
<text x="73.6" y="143.8">R173</text>
<text x="150.5" y="143.6">V94</text>
<text x="164.1" y="143.3">CURRENT</text>
<text x="166.5" y="141.2">H55</text>
<text x="188" y="139.4">6</text>
<text x="49.6" y="148.3">K176</text>
<text x="65.9" y="146">V175</text>
<text x="65.9" y="148.1">1N4148</text>
<text x="73.6" y="146">220K</text>
<text x="150.5" y="145.7">1N4148</text>
<text x="185.8" y="144">8</text>
<text x="91.7" y="155.8">U167</text>
<text x="185.8" y="155.8">1</text>
<text x="214" y="155.8">14</text>
<text x="65.9" y="157.6">C171</text>
<text x="65.9" y="159.8">102</text>
<text x="87" y="160.5">C</text>
<text x="87" y="158.2">E</text>
<text x="103.5" y="160.5">C</text>
<text x="103.5" y="158.2">NC</text>
<text x="112.9" y="159.8">R165</text>
<text x="188" y="160.5">13</text>
<text x="218.6" y="160.5">CD4066</text>
<text x="59" y="165.2">V169</text>
<text x="59" y="167.6">C33725</text>
<text x="72.9" y="164.8">C168</text>
<text x="72.9" y="166.8">102</text>
<text x="87" y="162.8">B</text>
<text x="91.7" y="167.3">SFH601-3</text>
<text x="103.5" y="162.8">A</text>
<text x="111.2" y="167.3">R166</text>
<text x="112.9" y="163.3">10K</text>
<text x="185.8" y="165.2">2</text>
<text x="214" y="162.8">7</text>
<text x="214" y="162.8">8</text>
<text x="87.7" y="172">R172</text>
<text x="111.2" y="169.4">22K</text>
<text x="186.4" y="169.7">R68</text>
<text x="186.4" y="171.8">2.7K</text>
<text x="72.9" y="174.1">C170</text>
<text x="72.9" y="176.2">102</text>
<text x="87.7" y="174.1">4.7M</text>
<text x="218.6" y="184">http://liheming.jimdo.com</text>
<text x="263.3" y="184">V1.0</text>
<text x="263.3" y="188.6">1/2</text>
</g>
</svg>
